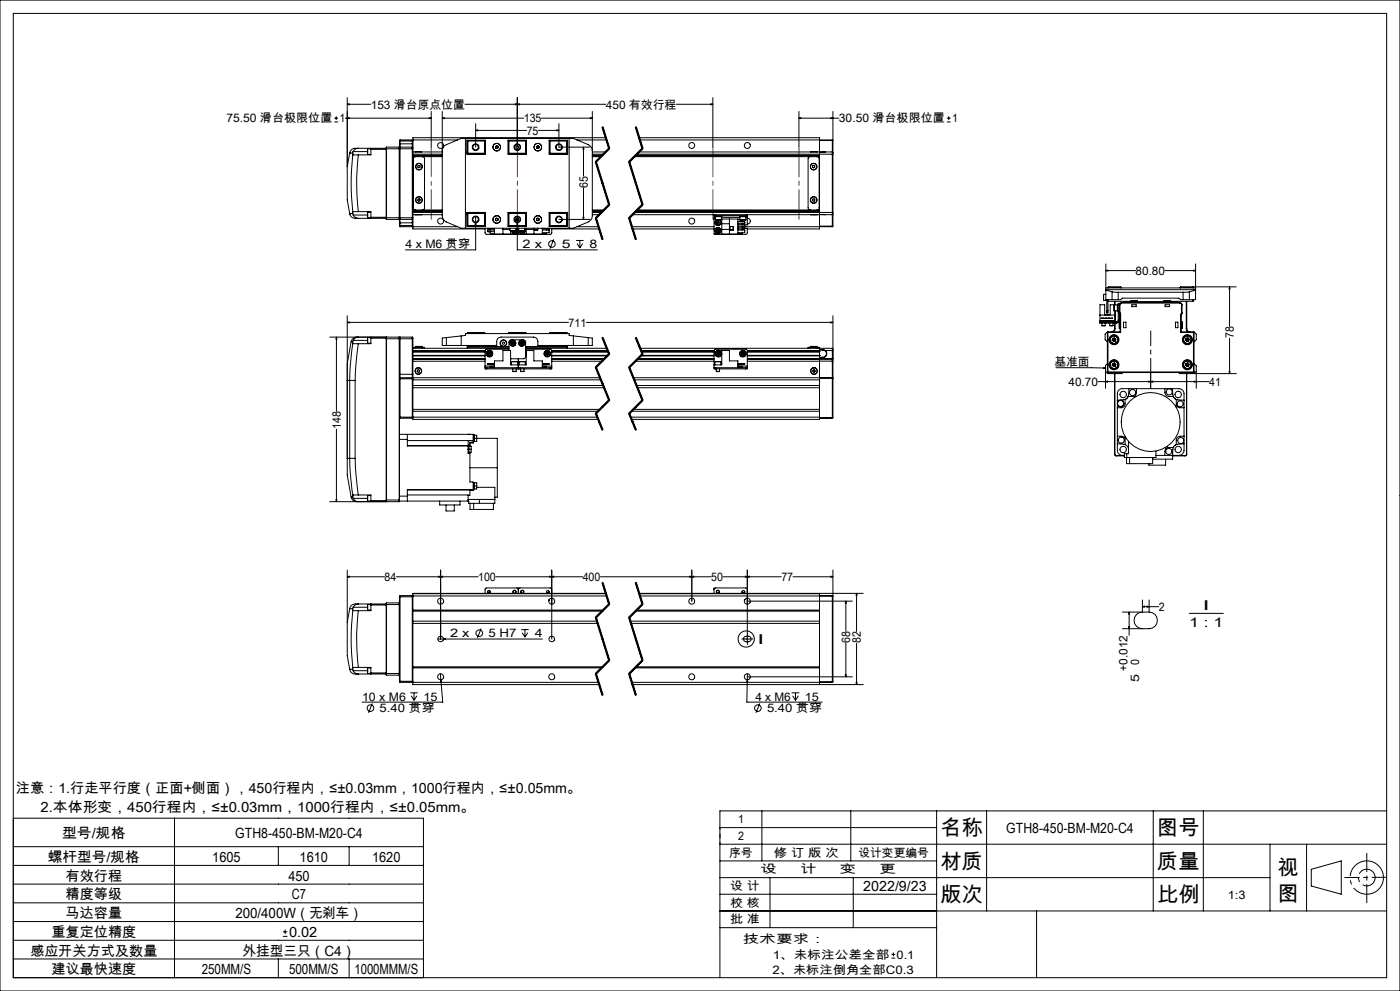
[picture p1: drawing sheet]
<svg xmlns="http://www.w3.org/2000/svg" width="420mm" height="297mm" viewBox="0 0 420 297" stroke-linecap="round" stroke-linejoin="round" font-family="sans-serif">
<g fill="none" stroke="#000" stroke-width=".3">
<path d="M0 0h420v297h-420zM4 4h412v289h-412zM100.3 36.5h1.1M100.3 35.4h1.1M100.9 34.9v1.1M103.6 35.4h25.8M104.2 31.3l.6-.2v.3zM104.2 35.4l.6-.1v.3zM104.2 29.3v20.6M104.2 31.3h7M128.8 35.3l.6 .1-.6 .2zM129.4 33.4v10.7"/>
<path d="M132.7 35.4l.6-.1v.3zM132.7 33.4v31.6l.3 .8 .9 .7 4.5 1.9h33.6l4.5-1.9 .6-.4 .5-.7 .1-.7v-31.3M132.7 35.4h24.4M139.5 31.3h42.2M142.7 39.1l.6-.2v.3zM142.7 37.1v7M142.7 39.1h15.3M154.6 31.1l.6 .2-.6 .1zM155.2 31.3l.6-.2v.3zM155.2 29.3v14.8M161.5 39.1h6.2M162.4 35.4h15.3"/>
<path d="M167.1 38.9l.6 .2-.6 .1zM167.7 37.1v7h9.3M177.1 35.3l.6 .1-.6 .2zM180.6 38.1l2 6.5M180.8 38.1l2 6.4-4 4 4 12.8-4 4 2 6.5M180.9 38l1 3.2M190.6 38.1l2 6.5M190.8 38.1l2 6.4-4 4 4 12.8-4 4 2 6.5M190.9 38l2 6.4M202.9 31.3h11M213.3 31.1l.6 .2-.6 .1zM213.9 29.3v14.8"/>
<path d="M239.7 35.4l.6-.1v.3zM239.7 35.4h12M239.7 33.4v10.7M249.3 35.3l.6 .1-.6 .2zM249.9 33.4v12.3M284.1 36.5h1.1M284.1 35.4h1.1M284.6 34.9v1.1M104.2 49.9v10l.7 4.2M104.9 45.8h.1M104.9 45.8l.9 .1M104.9 45.8l-.7 4.1"/>
<path d="M105.8 46.4a75 75 0 0 0 0 17.1M105.8 46.4h1.7M105.8 45.9v.5M105.9 45.4l-.1 .5M105.9 45.4h4.3M107.5 44.4h-.3a1.84 1.84 0 0 0-2.3 1.4M107.5 46.4a73.4 73.4 0 0 0 0 17M107.5 44.4a1.66 1.66 0 0 0-1.6 1M107.5 44.4h8.4M110.2 45.4l.1 .9M110.3 44.6l-.1 .8M110.3 44.6v1.7"/>
<path d="M110.3 44.6h1M110.3 46.3h1M111.3 44.4v.4M111.3 44.8v1.6h-3.8M111.3 44.8h4.6M115.9 44.8v20.3M115.9 44.6h8M116 44.1l-.1 .7M116 44.1v21.7M116 44.1h3.8M119.8 44.1v21.7M119.8 44.1v.1"/>
<path d="M119.8 44.2v21.5M119.8 43.1v1.1M119.8 42.3h4.1M119.8 43.1h4.1M120 44.1v21.7M120 41.9v2.2M120 44.1h3.7M120 41.9l-.2 1.2M120 41.9h3.7M120 44.1l-.2 .2M123.7 44.1v21.7M123.7 41.9v2.2"/>
<path d="M123.7 44.1l.2 .2M123.7 41.9l.2 .2M123.9 44.3v.3M123.9 44.6v20.7M123.9 47h8.8M123.9 46.6h8.8M123.9 45.5h8.8M123.9 41.9h13.4M123.9 46.2h8.8M124.5 45.5h2M124.7 47l-.5 .1-.2 .4v14.9l.2 .4 .5 .1M125.4 49.7l.3-.1 .3 .2v.4l-.4 .1-.3-.2z"/>
<path d="M125.4 59.7l.4-.2 .2 .3v.4l-.4 .1-.3-.3zM126.7 47l.4 .1 .3 .4v14.9l-.3 .4-.4 .1M132.7 45.2l.1-.8 .8-.9 4.8-2h33.6l4.8 2 .8 .9 .1 .8M139.6 41.5v26.9M140.1 45.5h.1M140.1 42h5.5v4.2h-5.5zM140.2 42.3v3.9M140.2 42.3h5.1M140.4 42.1v4M140.4 42.1h5.2M140.4 42.1l-.2 .2M140.4 46.1h5.2"/>
<path d="M145.3 42.3l.2-.2v4l-.2-.2M145.3 45.9h-5.1l.2 .2M145.3 42.3v3.6M148.7 44.3l.3 .2M148.7 43.9v.4M149 43.7l.4 .2M149 43.7l-.3 .2M149.4 44.3l-.4 .2M149.4 43.9v.4M152.4 42h5.5v4.2h-5.5zM152.4 42.1h5.5M152.4 46.1h5.5"/>
<path d="M152.7 42.3v3.6M152.7 42.3l-.2-.2v4l.2-.2M152.7 42.3h5M152.7 45.9h5M157.7 42.3l.2-.2v4l-.2-.2M157.7 42.3v3.6M161 44.3l.4 .2M161 43.9v.4M161.4 43.7l.3 .2M161.4 43.7l-.4 .2M161.7 44.3l-.3 .2M161.7 43.9v.4"/>
<path d="M164.7 42h5.6v4.2h-5.6zM164.7 42.1h5.3M164.7 46.1h5.3M165 42.3v3.6M165 42.3l-.1-.2v4l.1-.2M165 42.3h5.2M165 45.9h5.2l-.2 .2M170 42.1v4M170 42.1l.2 .2M170.2 42.3v3.9M170.2 45.5h.1M170.7 41.5v26.9"/>
<path d="M173.1 41.9h8.8M175 44.1v8.7M175 56.3v9.5M175 44.1l.2 .6h-.3zM177.7 47h2.6M177.7 46.6h2.9M177.7 45.5h4M177.7 46.2h3.3M177.7 46.6h3M178.6 48.6l4 12.8M178.9 48.4l4 12.9M181.7 41.3h-57.8v3"/>
<path d="M181.9 41.2l1 3.2zM182.6 44.4l-4 4M182.9 44.6l-4 4M188.6 48.6l4 12.8M188.9 48.4l4 12.9M190.3 47h55.6M190.6 46.6h55.3M190.7 46.6h55.2M191.1 46.2h58.6M191.7 45.5h55.2M191.7 41.3h54.2v4.9M191.9 41.9h57.8"/>
<path d="M192.6 44.4l-4 4M192.9 44.6l-4 4M243.1 47l-.5 .1-.2 .4v14.9l.2 .4 .5 .1M243.2 45.5h.1M243.2 45.5h1.9M243.8 49.7l.3-.1 .3 .2v.4l-.3 .1-.4-.2zM243.8 59.7l.4-.1 .3 .3-.2 .4h-.4l-.2-.3zM245.1 47l.5 .1 .1 .4v14.9l-.1 .4-.5 .1M245.2 45.5h.1M245.9 46.2v17.5M245.9 42.1h3.8M246.9 45.6h-1v.6"/>
<path d="M246.9 45.5h.7M246.9 45.5v.1M247.6 45.5l-.7 .1M247.6 45.5h2.1M249.7 46.2h.2M249.7 45.5v.7M249.7 45.5l.2 .2M249.7 41.9l.2 .2h-.2M249.7 41.9v.2M249.7 42.1v3.4M249.7 46.2v17.5M249.9 45.7v.5"/>
<path d="M249.9 46.2v17.5M104.9 64.1a2.16 2.16 0 0 0 2.6 1.3M104.9 64.1h.1M105.8 63.5v.5M105.8 64l.1 .4M105.8 64l-.9 .1M105.9 64.4l.1 .1a1.71 1.71 0 0 0 1.5 .9M105.9 64.4h4.3M107.5 63.4l-1.7 .1M107.5 63.4h3.8v1.7M107.5 65.4h8.4M110.2 64.4l.1 .9"/>
<path d="M110.3 63.6l-.1 .8M110.3 63.6v1.7M110.3 63.6h1M110.3 65.3h1M111.3 65.1v.3M111.3 65.1h4.6M115.9 65.1v.3M115.9 65.4l.1 .4M115.9 65.3h8M116 65.8h3.8M119.8 65.7v1.1M119.8 66.8l.2 1.1"/>
<path d="M119.8 65.7v.1M119.8 67.5h4.1M119.8 65.6l.2 .2M119.8 66.8h4.1M120 65.8v2.1M120 65.8h3.7M120 67.9h3.7M123.7 65.8v2.1M123.9 65.3v.3M123.9 65.6v3h21.6M123.9 62.9h8.8M123.9 63.2h8.8"/>
<path d="M123.9 64.3h8.8M123.9 67.9h13.4M123.9 63.7h8.8M123.9 63.3h8.8M123.9 65.6l-.2 .2M123.9 67.8l-.2 .1M124.5 64.3h2M140.1 64.3h.1M140.1 63.7h5.5v4.2h-5.5zM140.2 63.7v3.9M140.2 67.6h5.1M140.2 67.6l.2 .2"/>
<path d="M140.4 63.8v4M140.4 67.8h5.2M140.4 63.8l-.2 .1h5.1M140.4 63.8h5.2M142.7 66.6l.1 .6h-.3zM142.7 64.9v10h-21.1M145.3 63.9l.2-.1v4l-.2-.2M145.3 63.9v3.7M145.5 68.4v1.4l.4 .4h19.2l.4-.4v-1.4M146.3 68.4v.2h2M146.3 68.9v.5h2M146.3 68.9h2"/>
<path d="M146.3 69v.2M146.5 69.4h.4M147.1 68.6v.3a.41 .41 0 0 0-.4-.3 .41 .41 0 0 0-.4 .3M147.1 69.4v.7h1.2M148.3 68.4v1.8M148.7 66l.3 .1M148.7 65.6v.4M149 65.4l.4 .2M149 65.4l-.3 .2M149.4 66l-.4 .1M149.4 65.6v.4M150.9 68.4v1.8"/>
<path d="M150.9 68.8h2.1M152.4 63.7h5.5v4.2h-5.5zM152.4 67.8h5.5M152.4 63.8h5.5M152.7 63.9v3.7M152.7 67.8v.1M152.7 63.9l-.2-.1v4l.2-.2M152.7 67.6h5M152.7 63.9h5M153 69.1h.1M153 69.1h1.8M153 68.4v.7"/>
<path d="M153.2 69.1v1.1M153.4 67.8v.1M153.9 69.1l.1 .3M154 69.4l.5 .2M154.3 69.1l-.3 .3M154.4 69.1l.1 .5M154.5 69.1l.3 .1M154.8 69.1h-1.8M154.8 68.4v.7M154.8 68.9v.3M154.8 65.9h.3zM154.8 66l.2 .2"/>
<path d="M154.8 69.2l-.3 .4M154.9 66l.1 .1M154.9 68.4a.86 .86 0 0 1-.2 1.4 .86 .86 0 0 1-1.2-.7M155 68.4a.9 .9 0 0 1-.3 1.5 .9 .9 0 0 1-1.2-.8M155.1 65.6h.5M155.1 65.4v.5M155.2 66.6l.1 .6h-.3zM155.2 64.9v10h24M155.3 70.2h-.3M155.5 65.5v.5M155.5 68.4v1.8M155.6 69.1h.1"/>
<path d="M155.6 69.1h1.8M155.6 68.4v.7M155.8 70.2h.2M155.8 69.1l.2 .5M156.2 69.1l.1 .3M156.3 69.4l.4 .2M156.6 69.1l-.3 .3M156.7 69.1v.5M156.8 69.1l.4 .2M157 67.8v.1M157.1 69.1l.1 .2M157.2 69.3l-.5 .3"/>
<path d="M157.4 69.1h-1.8M157.4 68.5a.9 .9 0 0 1-.2 1.3 .9 .9 0 0 1-1.2-.2M157.4 68.6a.86 .86 0 0 1-.2 1.2 .86 .86 0 0 1-1.2-.2M157.4 68.4v.7M157.7 63.9l.2-.1v4.1M157.7 63.9v3.7M157.7 67.8v.1M157.7 67.6l.2 .2M157.9 68.4v1.8M157.9 68.8h2.3M160.2 68.4v1.8M160.3 68.4v.5h1v-.5"/>
<path d="M161 66l.4 .1M161 65.6v.4M161.4 65.4l.3 .2M161.4 65.4l-.4 .2M161.7 66l-.3 .1M161.7 65.6v.4M162.7 68.4v1.8M162.7 68.9h2M164 68.6v.3a.41 .41 0 0 1 .4-.3 .41 .41 0 0 1 .3 .3M164 69.7v.4h-1.3M164.7 69v.2M164.7 63.7h5.6v4.2h-5.6z"/>
<path d="M164.7 68.4v.2h-2M164.7 68.9v.8h-2M164.7 67.8h5.3M164.7 63.8h5.3M165 63.9v3.7M165 63.9l-.1-.1v4l.1-.2M165 67.6h5.2M165.5 68.6h14.2M166.1 71.7l-1.1 2.8M167.7 65.8h9.3M170 63.8v4M170 63.8l.2 .1h-5.2"/>
<path d="M170.2 63.7v3.9M170.2 64.3h.1M170.2 67.6l-.2 .2M172.8 72.1h2.3M173.1 73l.9 1.3M173.1 67.9h6.4M174 72.1v2.2M174.8 73l-.8 1.3M174.9 65.2h.3l-.2 .6zM177.7 62.9h3.5M177.7 63.2h3.2M177.7 64.3h2"/>
<path d="M177.7 63.7h2.7M177.7 63.3h3.1M178.6 65.4l2 6.4M178.9 65.3l2 6.4M182.6 61.2l-4 4M182.9 61.5l-4 4M188.6 65.4l2 6.4M188.9 65.3l2 6.4M189.5 67.9h24.7M189.8 64.3h24.4M189.8 68.6h24.4M190.4 63.7h59.3"/>
<path d="M190.8 63.3h55.1M190.9 63.2h55M191.2 62.9h54.7M192.6 61.2l-4 4M192.9 61.5l-4 4M214.2 64.3h.5M214.2 64.7h.5M214.2 64.7v.5M214.2 65.2v5h9.6l.4-.4v-1.4h-.8M214.2 64.3v.4M214.2 65.6h.4M214.2 65.2h.4"/>
<path d="M214.5 70.2h.2M214.5 64.7v.2h2v-.2M214.6 65.9h.1M214.6 65.9h1.8M214.6 64.9v1M214.7 64.3v.4M214.7 64.3h9M214.7 64.7h9M214.9 66.8l.2 .4M214.9 68.9v.5M214.9 68.9l.5 .2M214.9 65.9a.9 .9 0 0 0-.2 1.4 .9 .9 0 0 0 1.3 0 .9 .9 0 0 0-.2-1.4"/>
<path d="M214.9 69.4l.5 .2M215 65.9a.86 .86 0 0 0-.3 1.4 .86 .86 0 0 0 1.3 0 .86 .86 0 0 0-.3-1.4M215.1 66.3l-.2 .5M215.1 66.3l.3 .4M215.1 67.2h.5M215.3 68.6l-.4 .3M215.3 68.6l.5 .2M215.3 68.6l.1 1M215.4 66.7l-.3 .5M215.4 66.7l.2 .5M215.4 69.1l-.5 .3M215.4 69.1l.4 .2"/>
<path d="M215.6 66.3h-.5M215.6 66.3l.3 .4M215.6 66.3l-.2 .4M215.8 68.8v.5M215.8 68.8l-.4 .3M215.8 69.3l-.4 .3M215.9 66.7l-.3 .5M215.9 66.7l-1 .1M216.4 65.9h-1.7M216.4 65.6h5v4.6M216.4 64.9v1M216.4 65.2h5.6"/>
<path d="M216.5 65.6v4.6M216.5 67.1h2.3M216.5 68.8h2.3M218.8 65.6v4.6M218.9 67.9h1.1v1h-1.1zM219 67.9v1M221.4 66.4h2v.5M221.4 67.2h2v.5h-2M221.4 68.1h2v.5h-2M221.4 68.9h2M221.4 66.9h2M221.4 65.7h.6"/>
<path d="M221.9 64.7v.2h2v-.2M222 65.9h.1M222 65.9h1.8M222 64.9v1M222.6 68.6v.3a.41 .41 0 0 1 .4-.3 .41 .41 0 0 1 .4 .3M222.6 65.9v.5M222.6 67.7v.4M222.6 69.7v.4h-1.2M222.6 67.9h27.1M222.8 66.4h.4M223.4 66.9l-.4 .3-.4-.3v.3M223.4 66.6v.2"/>
<path d="M223.4 69v.2M223.4 68.9v.8h-2M223.4 66.7v.1M223.7 64.3h.5M223.7 64.7h.5M223.7 64.3v.4M223.8 65.9h-1.8M223.8 64.9v1M223.8 65.2h.4M224.2 65.4a.9 .9 0 0 1 .9 .9 .9 .9 0 0 1-.9 .9M224.2 64.7v.5M224.2 64.3v.4"/>
<path d="M224.2 65.2v2.2h-.8M224.2 64.3h22.7M243.2 64.3h.1M243.2 64.4h1.9M245.1 64.4h.1M245.9 63.7v4.9h-21.7M245.9 63.7v.6h1M245.9 67.8h3.8M246.9 64.3h.7M246.9 64.3h.1M247.6 64.3h2.1M249.7 63.7h.2"/>
<path d="M249.7 63.7v.6M249.7 67.8h.2M249.7 67.8v.1M249.7 64.3v3.5M249.9 63.7v.5M249.9 64.2l-.2 .1M249.9 67.8l-.2 .1M249.9 64.2v3.6M331.8 79.1v10.7h1.8M358.7 79.1v10.7h-1.9M104.2 96.6l.6-.1v.3zM104.2 94.6v42.8"/>
<path d="M104.2 96.6h66.4M140.2 99.9h5.3M140.2 99.9v.1M140.4 99.7h4.9l.2 .2M140.4 99.7v.3M140.4 99.7l-.2 .2M145.5 99.9v.1M152.5 99.9h5.4M152.5 99.9l.2-.2h5l.2 .2M152.5 99.9v.1M157.9 99.9v.1M164.9 99.9h5.3"/>
<path d="M164.9 99.9v.1M170 99.7v.3M170 99.7h-5l-.1 .2M170 99.7l.2 .2M170.2 99.9v.1M175.9 96.6h74M249.3 96.5l.6 .1-.6 .2zM249.9 94.6v12.9M330 94.4h4.5M330.1 96.1h4.3v.2h-4.3zM330.4 95.3l.8 .1zM330.4 96.5h-.5v.3h.5"/>
<path d="M330.4 96.5v.3M330.4 96.8h1.4M330.4 96.5h4.6M330.6 97.6h1M330.6 96.8v.8M331 90h.1M331 89.9v.1M331.1 88.2l-.1 1.7M331.1 88.2v1.7M331.1 90h.9M331.1 88.2h.7M331.1 89.9v.1"/>
<path d="M331.6 95.3l.5 .1zM331.6 96.8v.8M331.8 81.1l.6-.1v.2zM331.8 96.8h.9M331.8 96.5v.3M331.8 81.1h8.9M331.8 86.8h26.9M331.8 87l1.8 .5M331.8 86.3h26.9M332 93.1v.7h.4v-.7M332 93.1h.4M332 89.8v3.3"/>
<path d="M332.2 99.6h.2M332.2 99.6v11.9M332.4 86.1v.2M332.4 89.8v3.3M332.4 99.6v11.9M332.4 86.1h4M332.4 90.1l.1 .2M332.4 99.6h3.8M332.4 95.3l.5 .1zM332.5 86h3.7M332.5 86v.3M332.5 89.8v.5"/>
<path d="M332.5 86l-.1 .1M332.5 90.3h6.7M332.7 96.8h2.3M332.7 96.5v.3M332.9 97.6h1M332.9 96.8v.8M333.3 95.3l.5 .1zM333.6 87.5l1.9 .1M333.6 89.8h1.9M333.6 87.5v2.3M333.9 96.8v.8M334.2 91.4v1.8z"/>
<path d="M334.2 93.1v.1M334.2 93.2h1M334.4 98.5a1.02 1.02 0 0 1-1 1M334.4 98.5h.1M334.4 90.3v1M334.4 96.8v1.7M334.5 91.3v.1M334.5 93.2v3.3M334.5 98.5l-.5 1M334.5 90.3v1.1M334.5 96.8v1.7M335 96.5v.3"/>
<path d="M335.2 91.4l-2.1-.1v3h-1.7v-3h-1.4v5.2M335.5 91.3h-.3v2h.3M335.5 96l-.2 .4-.3 .1M335.5 96h.3M335.5 91.4h.3M335.5 87.6v2.2M335.5 91.4v4.6M335.5 89.8h.7l.5-.4h17l.5 .4h.7M335.5 87.6h19.4M335.8 96.5v2M335.8 96.5h.1M335.8 93.8l.1 .2"/>
<path d="M335.8 96a.84 .84 0 0 1-.8 .8M335.8 91.3v-.4h-.3v.5M335.8 91.3h.2M335.8 96.5h.2M335.8 98.5h.2M335.8 91.3v4.7M335.9 94l.1 .5M335.9 93.9l.1 .6M336 96.5h.1M336 93.8v.1M336 93.9l.2 .6M336 93.9h-.1"/>
<path d="M336 93.8h-.2l.1 .1M336 96.5v2M336 91.3v2.5M336 98.4v.1M336 94.5h.2M336 99.5l.2 .1M336 99.5h-3.8l-.7 .7v1.6l.7 .7M336 94.5v5M336.2 86v.3M336.2 94.5v5.1M336.2 86l.2 .1M336.4 86.1v.2"/>
<path d="M336.5 90.7v.1M336.5 90.8l-.5 .5M336.5 90.7l-.5 .2-.2 .4M336.5 90.8h17.4M336.5 90.7h17.4M337 96.6h.8v1.6h-.8zM337.9 90.4h-.7v.3M337.9 90.4h14.6M337.9 90.4v.3M339.2 90.2h2M339.2 90.3l.1 .1M339.2 90.3h2"/>
<path d="M339.2 90.2v.2M339.5 91.3h1.4v.6h-1.4zM341.2 90.3v.1M341.2 90.2v.1M349.2 90.2h2M349.2 90.3l.1 .1M349.2 90.3h2M349.2 90.2v.1M349.5 81.1h9.2M349.5 91.3h1.4v.6h-1.4zM351.2 90.3v.1M351.2 90.2v.2"/>
<path d="M351.2 90.3h6.7M352.5 90.4h.7v.3M352.5 90.4v.3M352.6 96.6h.8v1.6h-.8zM353.9 90.8l.5 .5M353.9 90.7v.1M353.9 90.7l.6 .3 .1 .3M354 86.1h4M354 86.1v.2M354.2 94.5h.2M354.2 86v.3M354.2 94.5v5.1"/>
<path d="M354.2 86l-.2 .1M354.2 99.6h3.8M354.4 98.4v.1M354.4 99.5l-.2 .1M354.4 99.5h3.8l.7 .7v1.6l-.7 .7M354.4 94.5v5M354.4 93.9h.1M354.4 93.9l-.2 .6M354.4 96.5h.1M354.4 93.8v.1M354.4 93.8h.2l-.1 .1M354.4 91.3h.2"/>
<path d="M354.4 96.5v2M354.4 96.5h.2M354.4 98.5h.2M354.4 91.3v2.5M354.5 94l-.1 .5M354.5 93.9l-.1 .6M354.6 96.5v2M354.6 91.3l-.1 2.7M354.9 89.8h1.9M354.9 87.6v2.2M355.9 98.5l.2 .6 .3 .4M355.9 98.5h.1"/>
<path d="M355.9 90.3v8.2M356 98.5a1.09 1.09 0 0 0 1 1M356 90.3v8.2M356.8 87.5l-1.9 .1M356.8 87.5v2.3M357.9 89.8v.5M358 99.6h.2M358 86.1l-.1-.1v.3M358 86.1v.2M358 89.8l-.1 .5M358 99.6v11.9M358.1 81l.6 .1-.6 .1z"/>
<path d="M358.2 99.6v11.9M358.7 87l-1.9 .5M368.9 86l.1 .6h-.3zM368.9 86v11.9M370.9 86h-16.7M98.9 101h20.9M100.9 101l.2 .6h-.3zM100.9 101v22.3M104.9 114h1.6M104.9 114v23.4M105.3 102.4l-1.1 6.6v5h.7M105.3 102.4h.5"/>
<path d="M105.8 102.9l-.7 6.6-.2 4.5M105.8 102.9l1.7 .1M105.8 102.4v.5M106 102l.4-.6 1.1-.4h-.2a1.77 1.77 0 0 0-2 1.4M106 102l-.2 .4M106 102h4.2M106.5 114v23.4M107.5 103l-.7 6.6-.3 4.4M110.3 101.2v1.7M110.3 101.2h1M110.3 102.9h1M111.3 101v.3"/>
<path d="M111.3 101.3v1.7h-3.8M111.3 101.3h4.6M115.9 101v.1M115.9 101.1v49.1M115.9 101.1v.4M115.9 101.5h8M115.9 101.5v48.4M119.8 101v49.4M119.8 101v.1M119.8 101.1v12.2M119.8 113.3v36.6M119.8 113.6h4.1"/>
<path d="M119.8 112.2h4.1M120 101v12.2M120 101h3.7M120 113.2h3.7M120 113.2v12.1M120 113.2l-.2 .1M120 101l-.2 .2M123.7 101v12.2M123.7 101l.2 .5M123.7 113.2v12.1M123.7 113.2l.2 .1M123.9 112.2v1"/>
<path d="M123.9 113.2h56.1M123.9 113.8h56.4M123.9 115.5h57M123.9 116.2h57.3M123.9 113.2v12.5h55.6M123.9 104.4h28.8M123.9 105.4h21.6M123.9 106.6h21.6M123.9 105.5h21.6M123.9 106.5h21.6M123.9 105.1h21.6M123.9 107.5h21.6"/>
<path d="M123.9 107.7h21.6M123.9 105.3h21.6M123.9 108.3h21.6M123.9 101.5v10.7M124.7 103.9h2M124.7 103.9v.5M124.7 104.1h1.9M125.2 110.9l.4-.1 .3 .3-.1 .4h-.4l-.3-.2zM126.7 104.1h-2.7v.3M126.7 104.1h.7v.3M126.7 103.9v.5M133.9 103.5h15.1v-1.1a1.33 1.33 0 0 1 1.4-1.4h9.6a1.33 1.33 0 0 1 1.4 1.4v1.1h15.1"/>
<path d="M133.9 101.2l-1.2 .1v2.2h1.2M133.9 101.2l5.7-.7v-.5h31.1v.5l5.8 .7M133.9 101.2v2.3M138.4 100.7v2.8M140.2 103.5v.9M140.4 103.9l-.2 .1h12.5M140.4 103.9h12.3M140.4 103.5v.4M145.5 110.2v.4h.5M145.5 110.2h.5M145.5 109.7v.5M145.5 109.7h2.8"/>
<path d="M146 110.2h9M146 110.6h9M146 110.2v.4M146.4 106.1l.3 .4M146.5 105.6l-.1 .5M146.5 105.6l.4 .4M146.9 106l-.5 .1M146.9 106l-.2 .5M146.9 106l.3 .4M147 105.5l-.5 .1M147 105.5l.4 .4M147 105.5l-.1 .5"/>
<path d="M147.2 106.4l-.5 .1M147.4 105.9l-.2 .5M147.4 105.9l-.5 .1M148.3 110.2v-2h2.6v-3.1h2.3v4.3h4.7v-4.3h2.3v3.1h2.5v2M148.3 109.8h-1.2v.2h1.2M148.3 109h-2l2 .1M152.7 104.7h-7l-.2 .4v4.6M152.7 105.1v-2.7l.4-.5 3.9-.1 .6 .4v5l-.4 .3h-4M153.4 102.9h.4M153.4 102.9l.2 .4M153.5 108.4h1.8M153.5 108.4v1"/>
<path d="M153.6 102.4l-.2 .5M153.6 102.4l.2 .5M153.6 103.3h.5M153.8 111.3h1.1M153.8 110.6v.7M153.8 102.9l.3 .4M153.8 102.9l-.2 .4M154.1 102.4l.2 .4M154.1 102.4h-.5M154.1 102.4l-.3 .5M154.3 102.8l-.2 .5M154.3 102.8l-.5 .1"/>
<path d="M154.9 110.6v.7M155 110.6h.5M155 110.2h1M155 110.2v.4M155.2 108.4h.1M155.2 108.4h-1.7M155.3 108.4v1M155.5 110.6h.5M155.5 107.5v3.1M155.8 108.4h.2M155.8 108.4v1M156 108.4h1.6"/>
<path d="M156 108.4h-.2M156 110.2h9M156 110.6h9M156 102.9h.5M156 110.2v.4M156 102.9l.3 .4M156.2 111.3h1M156.2 110.6v.7M156.2 102.4l-.2 .5M156.2 102.4l.3 .5M156.3 103.3h.5M156.5 102.9l-.2 .4"/>
<path d="M156.5 102.9l.3 .4M156.7 102.4l.3 .4M156.7 102.4h-.5M156.7 102.4l-.2 .5M157 102.8l-.2 .5M157 102.8l-.5 .1M157.2 110.6v.7M157.6 108.4h.1M157.6 108.4v1M157.7 105.4l.2 .5-.2 .6M157.7 104.7h7.6l.2 .4v4.6M157.7 105.7v.6"/>
<path d="M157.7 105.8v.4M157.7 104.4h24.3M157.7 103.9h12.3M162.7 109.8h1.3v.2h-1.3M162.7 109h2l-2 .1M162.7 109.7h2.8M163.7 105.8l.1 .5M163.7 105.8l.5 .2M163.8 106.3l.4 .2M164.1 105.5l-.4 .3M164.1 105.5l.5 .2M164.1 105.5l.1 .5"/>
<path d="M164.2 106l-.4 .3M164.2 106v.5M164.2 106l.4 .2M164.6 105.7v.5M164.6 105.7l-.4 .3M164.6 106.2l-.4 .3M165 110.2h.5M165 110.2v.4M165.5 110.2v.4h-.5M165.5 109.7v.5M165.5 105.4h17M165.5 106.6h16.8"/>
<path d="M165.5 105.5h17M165.5 106.5h16.9M165.5 105.1h16.8M165.5 107.5h15.9M165.5 107.7h15.7M165.5 105.3h16.9M165.5 106.6h16.7M165.5 108.3h15.1M170 103.9l.2 .1h-12.5M170 103.5v.4M170.2 103.5v.9M172 100.7v2.8"/>
<path d="M176.5 101.2l1.2 .1v2.2h-1.2M176.5 101.2v2.3M178.6 110.2l4 9.8M178.9 110l4 9.9M180.6 101.3l2 4.9M180.8 101.2l2 4.9-4 4 4 9.8-4 4 2 4.9M180.9 101.1l1 2.5M181.9 103.6l1 2.4zM182.6 106l-4 4M182.6 119.8l-4 4M182.9 106.2l-4 4M188.6 110.2l4 9.8"/>
<path d="M188.9 110l4 9.9M190 113.2h59.7M190.3 113.8h55.6M190.6 101.3l2 4.9M190.6 108.3h23.6M190.8 101.2l2 4.9-4 4 4 9.8-4 4 2 4.9M190.9 101.1l2 4.9M190.9 115.5h55M191.2 107.7h23M191.2 116.2h54.7M191.3 107.5h22.9M192 104.4h57.7"/>
<path d="M192.2 106.6h22M192.3 106.6h21.9M192.3 105.1h21.9M192.4 106.5h21.8M192.4 105.3h21.8M192.4 105.4h21.8M192.5 105.5h21.7M192.6 106l-4 4M192.6 119.8l-4 4M192.9 106.2l-4 4M214.2 110.2h.5M214.2 109.4h2.3v-4.3h2.3v3.1h2.6v2"/>
<path d="M214.5 108.4h.1M214.5 108.4v1M214.6 108.4h-.1M214.6 108.4h1.6M214.7 110.2h9M214.7 110.2v.4M214.7 110.6h9M214.9 111.3h1M214.9 110.6v.7M215.1 106.2l.4 .3M215.1 105.7v.5M215.1 105.7l.4 .3"/>
<path d="M215.5 106l-.4 .2M215.5 106v.5M215.5 106l.4 .3M215.6 105.5l-.5 .2M215.6 105.5l.4 .3M215.6 105.5l-.1 .5M215.9 110.6v.7M215.9 106.3l-.4 .2M216 105.8l-.1 .5M216 105.8l-.5 .2M216.2 108.4h.1M216.3 108.4v1"/>
<path d="M221.4 109.8h1.2v.2h-1.2M221.4 109h2l-2 .1M221.4 109.7h2.8M222.4 105.8l.1 .5M222.4 105.8l.4 .2M222.5 106.3l.4 .2M222.8 105.5l-.4 .3M222.8 105.5l.5 .2M222.8 105.5v.5M222.8 106l-.3 .3M222.8 106l.1 .5M222.8 106l.5 .2"/>
<path d="M223.3 105.7v.5M223.3 105.7l-.5 .3M223.3 106.2l-.4 .3M223.7 110.2h.5M223.7 110.2v.4M224.2 105.3l21.7 .1M224.2 109.7v-4.6l-.2-.4h-9.4l-.4 .4v5.5h.5M224.2 110.2v.4h-.5M224.2 109.7v.5M224.2 105.4h21.7M224.2 106.6h21.7M224.2 105.5h21.7"/>
<path d="M224.2 106.5h21.7M224.2 105.1h21.7M224.2 107.5h25.5M242.4 104.4v-.3h3.3v.3M243.1 103.9h2M243.1 103.9v.5M243.1 104.1h1.9M244 110.8l.4 .1 .2 .3-.2 .3h-.4l-.2-.3zM245.1 103.9v.5M245.9 106.6h-21.7M245.9 105.1v2.6M245.9 107.7v.6h-21.7"/>
<path d="M245.9 105.4h.1M245.9 106.6h.1M245.9 107.7v.5M245.9 108.2v17.5h-56.5M245.9 113.3h3.8M245.9 107.2h1M245.9 107.1h1M245.9 108.2h3.8M245.9 104.9h1M246.9 104.8h-1v-.4v.7M246.9 104.9l.6 .2M246.9 104.8l.7 .3"/>
<path d="M246.9 104.8v.1M246.9 107.1v.1M247.5 105.1a1.07 1.07 0 0 1 .4 1.2 1.07 1.07 0 0 1-1 .8M247.6 105.1a1.19 1.19 0 0 1 .4 1.3 1.19 1.19 0 0 1-1.1 .8M247.6 105.1h2.1M247.6 105.1h-.1M249.7 113.2v.1M249.7 113.2l.2 .1h-.2M249.7 104.4v.7M249.7 104.4l.2 .1v.6h-.2M249.7 107.5h.2M249.7 107.5v.2"/>
<path d="M249.7 108.2h.2M249.7 107.7v.5M249.7 105.1v2.4M249.7 108.2v5M249.7 113.3v11.9M249.7 107.7h-25.5M249.9 107.6l-.2 .1M249.9 107.5v.1M249.9 107.6v.6M249.9 108.2v17M316.8 110.2l14.8 .1M329.4 114.4h33.3"/>
<path d="M331 110.2l.6 .1-.6 .2zM331.6 114.4l.6-.2v.3zM331.6 111.3l.7 .7h4.3l.3-.3M332.2 111.5h.2M332.2 111.5l.2 .2M332.2 109l-.6 .5v6.9M332.4 111.5v.2M332.4 111.7h25.6M332.4 111.5h25.6M333.7 109.4l.3 .5M333.7 101.9l.3 .5M333.8 108.9l-.1 .5"/>
<path d="M333.8 108.9l.8 .8M333.8 101.4l-.1 .5M333.8 101.4l.4 .4M334.2 109.3l-.2 .6M334.2 109.3l-.5 .1M334.2 101.8l-.5 .1M334.2 101.8l-.2 .6M334.2 101.8l.4 .4M334.4 112v24.1M334.4 108.8l-.6 .1M334.4 108.8l.4 .4M334.4 108.8l-.2 .5"/>
<path d="M334.4 101.2l.4 .5M334.4 101.2l-.6 .2M334.4 101.2l-.2 .6M334.5 112v24.1M334.6 109.7l-.6 .2M334.6 102.2l-.6 .2M334.8 109.2l-.2 .5M334.8 109.2l-.6 .1M334.8 101.7l-.2 .5M334.8 101.7l-.6 .1M338.5 118.8l-1 .9v1.3a1.21 1.21 0 0 1-1.1 1.2h-1.2M338.5 118.7a2.91 2.91 0 0 1-3.1 1.2h-.2"/>
<path d="M338.5 118.8h1.7l.2 .3M338.7 116.5l-.2 2.3M340.9 116.5v1.4l-.3 .6 .2 .3M344.6 114.2l.6 .2-.6 .1zM345.2 114.4l.6-.2v.3zM345.2 111.9v4.5M349.5 116.5v1.1a1.21 1.21 0 0 0 1.1 1.2h1.4M350.6 116.5h-13.9a1.45 1.45 0 0 0-1.5 1.5v2.8M350.9 116.5h2.8a1.51 1.51 0 0 1 1.5 1.5v13.9M351.7 116.5l.3 2.3M352 118.8l.9 .9M352 118.8l.2 .4"/>
<path d="M352.5 119.5l.4 .2M352.9 119.7v1.8l-.3 .1M352.9 119.7l2.3 .2M353.6 111.7l.3 .3h17M355.6 109.4l.4 .5M355.6 101.9l.4 .5M355.8 108.9l-.2 .5M355.8 108.9l.4 .4M355.8 101.4l-.2 .5M355.8 101.4l.8 .8M356 112v24.1M356.2 109.3l.4 .4"/>
<path d="M356.2 109.3l-.6 .1M356.2 109.3l-.2 .6M356.4 108.8l.4 .4M356.4 108.8l-.6 .1M356.4 108.8l-.2 .5M356.4 101.2l.4 .5M356.4 101.2l-.6 .2M356.4 101.2l-.4 1.2M356.6 109.7l-.6 .2M356.6 102.2l-.6 .2M356.8 109.2l-.2 .5M356.8 109.2l-.6 .1"/>
<path d="M356.8 101.7l-.2 .5M356.8 101.7l-1.2 .2M358 111.5h.2M358 111.5v.2M358.2 111.5l-.2 .2M358.2 109l.7 .6v6.8M358.3 114.2l.6 .2-.6 .1zM358.9 111.3l-.7 .7M368.7 111.4h.3l-.1 .6zM368.9 101.4v10.6M100.9 128.6v21.8M104.2 137.4v4.9l1.1 6.7"/>
<path d="M104.2 137.4h.7M104.9 137.4h1.6M104.9 137.4l.2 4.5 .7 6.6M106.5 137.4l.3 4.4 .7 6.5M119.8 125h4.1M119.8 130.2h2.4M119.8 131.7h2.4M119.8 125.2l.2 .1M120 125.3h3.7M122.2 131.7v2h18.5v1.9h-.3M122.2 130.2v1.5M122.2 130.2h19.8v2.6h-1"/>
<path d="M122.2 133.5h18.2M122.2 132h19.8M123.9 125h55.3M123.9 123.3h55.5M123.9 122.7h56.1M123.9 125.2l-.2 .1M140.4 134.7v1.2h.6M140.4 133.5v1.2M140.4 132h.1M140.4 132v1.5M140.4 130.2h.3M140.4 134.7h1"/>
<path d="M140.4 133.4h.6M140.7 133.7h.7v1M140.7 130.2h.1M141 135.5v.4M141 135.9v8.6h1v2.2M141 133.4v.3M141.4 134.7v.8h-.7M142 131.4h7.2v8.8M142 132.5h-1v.9M142 130.3l.3 .1v2h-.3M142.1 130.3v2.1M142.3 130.5h.7v1.8h-.7"/>
<path d="M178.6 124l2 4.9M178.9 123.9l2 4.9M182.9 120.1l-4 4M188.6 124l2 4.9M188.9 123.9l2 4.9M189.2 125h56.7M189.4 123.3h56.5M190 122.7h55.9M192.9 120.1l-4 4M245.9 125.2h3.8M245.9 125.3h3.8M249.7 125.2v.1"/>
<path d="M249.7 125.2h.2M249.9 125.2l-.2 .1M334.4 136.1l.5 .5M334.4 136.1h.1M334.5 136.1l.4 .4M334.9 136.5h2.4M334.9 136.6h2.4M334.9 136.5v.1M335.2 133l2.3 .2M335.2 130.7h1.3l.7 .4 .3-.2M335.2 121.1v13.9a1.51 1.51 0 0 0 1.5 1.5M337.5 133.2a1.55 1.55 0 0 1 1.1 1.5"/>
<path d="M337.8 131.3l-.3 .2v1.7M338 137.1v1.9h7.8v-1.9M338 136v1.1M338.6 132.3v3.7h-1.3v1.1h9.5v-1.9M338.9 137.1v1.9M346.8 136.5h8.7M349.6 134.1l.2 .4-.3 .6v1.4M349.7 137.6v1.8h-5v-.4M350.1 133.9l.1 .2h1.8M351.8 136.6h3.7M351.8 135.4v2.2h-6M352 134.1l-.3 2.4"/>
<path d="M352.1 133.8l-.1 .4M352.8 122.1l.4-.3 .6 .4h1.4M352.9 133.2l-.9 .9M352.9 133.2l-.4 .2M355.2 130.7h-1.2a1.14 1.14 0 0 0-1.1 1.2v1.3M355.2 133l-2.3 .2M355.2 132.2v2.8a1.57 1.57 0 0 1-1.5 1.5M355.5 136.5v.1M356 136.1l-.5 .4M356 136.1h.1M356 136.1l-.5 .5M98.9 150.4h20.9"/>
<path d="M100.8 149.8h.3l-.2 .6zM105.3 149a1.77 1.77 0 0 0 2.2 1.4l-1.1-.4-.4-.6M105.8 148.5v.4M105.8 148.9l.2 .5M105.8 148.9l-.5 .1M106 149.4h4.2M107.5 148.3l-1.7 .2M107.5 148.3h3.8v1.7M110.3 148.5v1.7M110.3 148.5h1M110.3 150.2h1M111.3 150v.4"/>
<path d="M111.3 150h4.6M115.9 150.2v.2M115.9 149.9v.3M115.9 149.9h3.9M119.8 149.9v.5M119.8 148.7h2.4M122.2 148.7v1.5M122.2 148.3l18.2 .1M131.9 150.2v1.1h6.1v-1.1M133.8 151.3v1.8h2.5v-1.8M140.4 150.2h.2M140.4 148.4v1.8"/>
<path d="M140.4 149.7h8M141 140.2h8.2M141 150.8v1.9h7v-1.9M142 146.7l-19.8 .2M142 144.6h.3v2h-.3M142 147h-1v1.4h-.6M142 146.7h-19.8v2M142 145.6h1M142.1 150.8v1.9M142.1 144.6v2M142.3 144.7h.7v.9M143 145.6v.9h-.7"/>
<path d="M143 146h5.4v4.8h-7.8v-.6h-20.8M143.8 149.7v1.1M149.2 140.2v8.8h-.8M104.2 172.9l.6-.2v.3zM104.2 170.8v15.7M104.2 172.9h11.2M118.9 172.9h24.5M119.8 178.9h4.1M120 178.5l-.2 .2v2.1M120 178.5v26M120 178.5h3.7M123.7 178.5v26"/>
<path d="M123.7 178.5l.2 .2M123.9 178.6h58.1M123.9 177.9h57.9M131.6 172.7l.6 .2-.6 .1zM132.2 170.8v20.7M132.2 172.9l.6-.2v.3zM146.3 177.3v.2M146.3 177.5h.8M146.5 177h.4M147.1 177.3v.2M154.2 177.8a.5 .5 0 0 1-.3-.7 .5 .5 0 0 1 .8 0 .5 .5 0 0 1-.2 .7M155.3 176.3h.5"/>
<path d="M155.5 176.3v1.5M156.5 177.8a.5 .5 0 0 1-.2-.7 .5 .5 0 0 1 .8 0 .5 .5 0 0 1-.2 .7M164 177.3v.2M164 177.5h.7M164.7 179.8l-.1 .2M164.7 177.3v.2M164.9 172.7l.6 .2-.6 .1zM165.5 176.7l-.4-.5h-9.2l-.4 .5-.4-.5h-9.2l-.4 .4v1.2M165.5 172.9l.6-.2v.3zM165.5 170.8v20.7M174.8 172.9h-26.1M180.1 172.9h33.3"/>
<path d="M180.6 174.7l2 6.4M180.8 174.6l2 6.5-4 4 4 12.8-4 4 2 6.4M180.9 174.6l1 3.2M181.7 177.8h-57.8v27.4h55.8M181.9 177.8l1 3.2zM190.6 174.7l2 6.4M190.8 174.6l2 6.5-4 4 4 12.8-4 4 2 6.4M190.9 174.6l2 6.4M191.7 177.8h67.3M191.8 177.9h54.1M191.9 178.6h54M206.9 172.7l.6 .2-.6 .1z"/>
<path d="M207.5 172.9l.6-.2v.3zM207.5 170.8v9.4M214.2 176.7l.4-.5h9.2l.4 .5M214.5 176.3h-.3v1.5M215.2 177.8a.5 .5 0 0 1-.2-.7 .5 .5 0 0 1 .8 0 .5 .5 0 0 1-.3 .7M222.6 177.3v.2M222.6 177.5h.8M223.4 179.8l-.1 .2M223.4 177.3v.2M223.6 172.7l.6 .2-.6 .1zM224.2 172.9l.6-.2v.3zM224.2 170.8v19"/>
<path d="M234.4 172.9h-17.5M237.9 172.9h12M245.9 177.8v27.4M245.9 178.7h3.8M245.9 178.5h3.8M249.3 172.7l.6 .2-.6 .1zM249.7 178.5l.2 .1-.2 .1M249.7 178.5v.2M249.7 178.7v25.6M249.9 170.8v33.5M257 177.8l.1 .6h-.3zM257 177.8v11.5"/>
<path d="M342.7 179.8v3.6a2.49 2.49 0 0 0-2.5 2.5 2.49 2.49 0 0 0 2.5 2.5M344.7 179.8v3.6M104.2 186.5v10l.7 4.1M104.9 182.4h.1M104.9 182.4l.9 .1M104.9 182.4l-.7 4.1M105.8 182.9l1.7 .1M105.8 182.9a75 75 0 0 0 0 17.2M105.8 182.5v.4M105.9 182l-.1 .5M105.9 182h4.3M107.5 181h-.3a1.92 1.92 0 0 0-2.3 1.4"/>
<path d="M107.5 183a73.4 73.4 0 0 0 0 17M107.5 181a1.76 1.76 0 0 0-1.6 1M107.5 181h8.4M110.2 182l.1 .8M110.3 181.2l-.1 .8M110.3 181.2v1.6M110.3 182.8h1M110.3 181.2h1M111.3 181v.3M111.3 181.3v1.7h-3.8M111.3 181.3h4.6M115.9 181.3v20.4"/>
<path d="M115.9 181.2h3.9M116 180.7l-.1 .6M116 180.7v21.6M116 180.7h3.8M119.8 180.7v21.6M119.8 180.7v.1M119.8 180.8v.4M119.8 181.2v20.7M123.9 186.8h.1M123.9 199.8h56.9M123.9 182.8h57.1M123.9 183.2h56.8"/>
<path d="M123.9 186.8h55.4M131.3 191.5h31.4M133 191.5l.6-.2v.4zM144.4 188.3l-1.2 2.9M156.4 188.7h2.2M156.6 189.6l.9 1.4M157.5 188.7v2.3M158.3 189.6l-.8 1.4M178.6 185.1l4 12.9M178.9 185l4 12.9M179.1 186.2h-55.2M182.6 180.9l-4 4"/>
<path d="M182.6 197.8l-4 4M182.9 181.2l-4 4M182.9 198l-4 4M188.6 185.1l4 12.9M188.9 185l4 12.9M189.1 186.2h56.8M189.3 186.8h56.6M190.6 183.2h55.3M190.8 199.8h55.1M191 182.8h54.9M192.6 180.9l-4 4M192.6 197.8l-4 4"/>
<path d="M192.9 181.2l-4 4M192.9 198l-4 4M223.3 190.9l1.2-.2a.83 .83 0 0 1 .9 .8 .83 .83 0 0 1-.9 .8 1.22 1.22 0 0 1-1.4-.5zM223.3 191.5h1.7M224.2 190.7v1.6M224.2 180.2h31.5M253.8 180.2l.1 .6h-.3zM253.8 180.2v9.1M253.8 192.8v10M257 192.8v12.4M336.7 183.4h8M338.6 187.8h.3l-.2 .6z"/>
<path d="M338.7 183.4l.2 .6h-.3zM338.7 183.4v7M342.7 181.8l.6-.2v.4zM342.7 181.8h4.9M344.1 181.6l.6 .2-.6 .2zM344.7 183.4a2.49 2.49 0 0 1 2.5 2.5 2.49 2.49 0 0 1-2.5 2.5h-8M356.8 183.8h10.2M104.9 200.6a1.99 1.99 0 0 0 2.6 1.4M104.9 200.6h.1M105.8 200.1v.4M105.8 200.5l.1 .5M105.8 200.5l-.9 .1"/>
<path d="M105.9 201l.6 .7 1 .3M105.9 201h4.3M107.5 200l-1.7 .1M107.5 200h3.8v1.7M107.5 202h8.4M110.2 201l.1 .9M110.3 200.2l-.1 .8M110.3 200.2v1.7M110.3 200.2h1M110.3 201.9h1M111.3 201.7v.3M111.3 201.7h4.6"/>
<path d="M111.7 210.8l-1.1 2.8M115.9 201.7l.1 .6M115.9 201.9h3.9M116 202.3h3.8M119.8 201.9v.3M119.8 202.2v2.1l.2 .2M119.8 202.2v.1M119.8 204.1h4.1M120 204.5h3.7M123.1 207.6h2.2M123.4 208.5l.8 1.4M123.9 204.5h55.6"/>
<path d="M123.9 200.2h56.6M123.9 204.3l-.2 .2M124.2 207.6v2.3M125.1 208.5l-.9 1.4M132.1 201.9l.2 1.8M132.3 203.7l.2 .6-.3 .1zM132.3 203.7l.5 6.7h-24.2M178.6 202l2 6.4M178.9 201.9l2 6.4M188.6 202l2 6.4M188.9 201.9l2 6.4M189.5 204.5h60.2"/>
<path d="M189.8 205.2h69.2M190.5 200.2h55.4M224.2 203.7l.1 .6h-.3zM224.2 202.8h31.5M224.2 201.9l-.2 8.5h22.7M227.9 210.8l-1.1 2.8M237.5 207.6h2.3M237.8 208.5l.9 1.4M238.7 207.6v2.3M239.5 208.5l-.8 1.4M245.9 204.3h3.8M249.7 204.3v.2"/>
<path d="M249.7 204.3h.2M249.9 204.3l-.2 .2M253.6 202.2h.3l-.1 .6zM256.8 204.6h.3l-.1 .6zM4 245.2h123v47.8M4 253.7h123M4 259.4h123M52.4 245.2v47.8M83.5 253.7v5.7M104.7 253.7v5.7M216 253h200M216 248h65"/>
<path d="M216 258h65M228.6 243v15M255.2 243v15M281 243v50M296 243v30M346 243v30M361 243v30M381 253v20M392 253v20M416 243h-200v50M4 265h123M4 270.6h123"/>
<path d="M4 276.2h123M84.9 279.3h1.3M85.5 278.6v1.3M216 278h65M216 273h200M216 263h165M216 268h65M231 263v15M256 263v15M311 273v20M393.4 260.5l9-2.5v10l-9-2.5zM4 281.8h123"/>
<path d="M4 287.4h123M83.5 287.4v5.6M84.9 280.6h1.3M104.7 287.4v5.6M267.4 287.2h1.2M267.4 286h1.2M268 285.5v1.1"/>
<circle cx="125.7" cy="59.9" r=".96"/>
<circle cx="125.7" cy="49.9" r=".95"/>
<circle cx="125.7" cy="50" r="1"/>
<circle cx="125.7" cy="59.9" r="1"/>
<circle cx="132.2" cy="43.6" r=".9"/>
<circle cx="142.7" cy="44.1" r=".82"/>
<circle cx="142.7" cy="44.1" r="1.01"/>
<circle cx="149" cy="44.1" r="1.12"/>
<circle cx="149" cy="44.1" r="1.16"/>
<circle cx="155.2" cy="44.1" r=".84"/>
<circle cx="155.2" cy="44.1" r=".42"/>
<circle cx="155.2" cy="44.1" r="1"/>
<circle cx="161.3" cy="44.1" r="1.12"/>
<circle cx="161.3" cy="44.1" r="1.16"/>
<circle cx="167.7" cy="44.1" r="1.01"/>
<circle cx="167.7" cy="44.1" r=".82"/>
<circle cx="207.5" cy="43.6" r=".89"/>
<circle cx="224.2" cy="43.6" r=".9"/>
<circle cx="244.1" cy="49.9" r=".94"/>
<circle cx="244.1" cy="59.9" r="1"/>
<circle cx="244.1" cy="59.9" r=".96"/>
<circle cx="244.1" cy="49.9" r="1"/>
<circle cx="132.2" cy="66.3" r=".91"/>
<circle cx="142.7" cy="65.8" r=".82"/>
<circle cx="142.7" cy="65.8" r="1.01"/>
<circle cx="149" cy="65.8" r="1.12"/>
<circle cx="149" cy="65.8" r="1.14"/>
<circle cx="155.2" cy="65.8" r=".84"/>
<circle cx="155.2" cy="65.8" r=".42"/>
<circle cx="155.2" cy="65.8" r="1"/>
<circle cx="161.3" cy="65.8" r="1.14"/>
<circle cx="161.3" cy="65.7" r="1.12"/>
<circle cx="165.6" cy="73.1" r=".98"/>
<circle cx="167.7" cy="65.8" r="1.01"/>
<circle cx="167.7" cy="65.8" r=".82"/>
<circle cx="207.5" cy="66.3" r=".9"/>
<circle cx="215.3" cy="69.1" r=".9"/>
<circle cx="215.4" cy="69.1" r=".86"/>
<circle cx="125.5" cy="111.2" r=".96"/>
<circle cx="125.5" cy="111.2" r="1"/>
<circle cx="146.8" cy="106" r=".99"/>
<circle cx="146.8" cy="106" r=".87"/>
<circle cx="146.9" cy="106" r=".9"/>
<circle cx="151" cy="102.8" r=".34"/>
<circle cx="151" cy="102.8" r=".91"/>
<circle cx="151" cy="102.9" r="1"/>
<circle cx="153.9" cy="102.9" r=".87"/>
<circle cx="153.9" cy="102.9" r=".9"/>
<circle cx="156.5" cy="102.8" r=".9"/>
<circle cx="156.5" cy="102.9" r=".87"/>
<circle cx="164.2" cy="106" r=".99"/>
<circle cx="164.2" cy="106" r=".87"/>
<circle cx="164.2" cy="106" r=".91"/>
<circle cx="215.5" cy="106" r="1.01"/>
<circle cx="215.5" cy="106" r=".87"/>
<circle cx="215.5" cy="106" r=".91"/>
<circle cx="222.8" cy="106" r=".99"/>
<circle cx="222.8" cy="106" r=".87"/>
<circle cx="222.9" cy="106" r=".91"/>
<circle cx="244.2" cy="111.2" r=".96"/>
<circle cx="244.2" cy="111.2" r="1"/>
<circle cx="334.2" cy="109.3" r="1.32"/>
<circle cx="334.2" cy="109.3" r="1.5"/>
<circle cx="334.2" cy="101.8" r="1.5"/>
<circle cx="334.2" cy="109.3" r="1.14"/>
<circle cx="334.2" cy="109.3" r="1.18"/>
<circle cx="334.2" cy="101.8" r="1.33"/>
<circle cx="334.2" cy="101.8" r="1.17"/>
<circle cx="334.2" cy="101.8" r="1.13"/>
<circle cx="337" cy="118.2" r=".97"/>
<circle cx="339.8" cy="117.7" r=".92"/>
<circle cx="350.8" cy="117.4" r=".92"/>
<circle cx="353.5" cy="118.2" r=".97"/>
<circle cx="356.2" cy="109.3" r="1.33"/>
<circle cx="356.2" cy="101.8" r="1.17"/>
<circle cx="356.2" cy="109.3" r="1.13"/>
<circle cx="356.2" cy="101.8" r="1.34"/>
<circle cx="356.2" cy="101.8" r="1.12"/>
<circle cx="356.2" cy="109.3" r="1.5"/>
<circle cx="356.2" cy="101.8" r="1.5"/>
<circle cx="336.2" cy="120.9" r=".92"/>
<circle cx="336.2" cy="120.9" r=".98"/>
<circle cx="336.4" cy="131.9" r=".92"/>
<circle cx="337" cy="134.7" r=".96"/>
<circle cx="345.2" cy="126.5" r="8.8"/>
<circle cx="350.6" cy="135.3" r=".91"/>
<circle cx="353.5" cy="134.7" r=".96"/>
<circle cx="354" cy="121" r=".91"/>
<circle cx="354.2" cy="132" r=".92"/>
<circle cx="146.7" cy="177.4" r=".42"/>
<circle cx="154.4" cy="177.4" r=".39"/>
<circle cx="156.7" cy="177.4" r=".39"/>
<circle cx="164.4" cy="177.4" r=".42"/>
<circle cx="215.4" cy="177.4" r=".4"/>
<circle cx="223" cy="177.4" r=".42"/>
<circle cx="132.2" cy="191.5" r=".84"/>
<circle cx="132.2" cy="180.2" r=".91"/>
<circle cx="143.8" cy="189.8" r=".99"/>
<circle cx="165.5" cy="191.5" r=".84"/>
<circle cx="165.5" cy="180.2" r=".91"/>
<circle cx="207.5" cy="180.2" r=".9"/>
<circle cx="223.9" cy="191.5" r="2.42"/>
<circle cx="224.2" cy="180.2" r=".91"/>
<circle cx="111.1" cy="212.2" r=".98"/>
<circle cx="132.2" cy="202.8" r=".91"/>
<circle cx="165.5" cy="202.8" r=".91"/>
<circle cx="207.5" cy="202.8" r=".9"/>
<circle cx="224.2" cy="202.8" r=".91"/>
<circle cx="227.4" cy="212.2" r=".99"/>
</g>
<path d="M412.4 262.3a2.5 2.5 0 0 0-4.1-1.1 2.5 2.5 0 0 0 1 4.2 2.5 2.5 0 0 0 3.2-2.9l-.1-.2" fill="none" stroke="#000" stroke-width=".3" stroke-dasharray="30.5 1.3 1.3 1.3" stroke-dashoffset="24.5" stroke-linecap="butt"/>
<path d="M414.8 261.5a5 5 0 0 0-8.3-2 5 5 0 0 0 2.2 8.3 5 5 0 0 0 6.2-6l-.1-.3" fill="none" stroke="#000" stroke-width=".3" stroke-dasharray="30.5 1.3 1.3 1.3" stroke-dashoffset="16.7" stroke-linecap="butt"/>
<g fill="none" stroke="#000" stroke-width=".3" stroke-dasharray="6.3 1.3 1.3 1.3 5.1">
<path d="M180.8 38.1l2 6.4M190.8 38.1l2 6.4M182.8 44.5l-4 4M192.8 44.5l-4 4M178.8 65.3l2 6.5M182.8 61.3l-4 4M188.8 65.3l2 6.5M192.8 61.3l-4 4M180.8 101.2l2 4.9M182.8 106.1l-4 4M182.8 119.9l-4 4M190.8 101.2l2 4.9"/>
<path d="M192.8 106.1l-4 4M192.8 119.9l-4 4M178.8 123.9l2 4.9M188.8 123.9l2 4.9M180.8 174.6l2 6.5M190.8 174.6l2 6.5M182.8 181.1l-4 4M182.8 197.9l-4 4M192.8 181.1l-4 4M192.8 197.9l-4 4M178.8 201.9l2 6.4M188.8 201.9l2 6.4"/>
</g>
<path d="M178.8 48.5l4 12.8M188.8 48.5l4 12.8M178.8 185.1l4 12.8M188.8 185.1l4 12.8" fill="none" stroke="#000" stroke-width=".3" stroke-dasharray="6.3 1.3 1.3 1.3 5.1" stroke-dashoffset="4.1"/>
<path d="M178.8 110.1l4 9.8M188.8 110.1l4 9.8" fill="none" stroke="#000" stroke-width=".3" stroke-dasharray="6.3 1.3 1.3 1.3 5.1" stroke-dashoffset="5.5"/>
<path d="M345.2 111.8v-12.6M403.4 263l12.6-.1" fill="none" stroke="#000" stroke-width=".3" stroke-dasharray="30.5 1.3 1.3 1.3" stroke-dashoffset="26.1"/>
<path d="M223.4 191.5h-.9M224.2 192.3v.9M224.2 190.7v-.9M225 191.5h.9" fill="none" stroke="#000" stroke-width=".3" stroke-dasharray="30.5 1.3 1.3 1.3"/>
<path d="M410 255.7v14.9" fill="none" stroke="#000" stroke-width=".3" stroke-dasharray="30.5 1.3 1.3 1.3" stroke-dashoffset="25"/>
<path d="M216 248v5" fill="none" stroke="#000" stroke-width=".3" stroke-dasharray="30.5 1.3 1.3 1.3" stroke-dashoffset="29.9"/>
<path d="M129.4 65.8v-21.7M155.2 65.8v-21.7M213.9 65.8v-21.7M239.7 65.8v-21.7" fill="none" stroke="#f00" stroke-width=".3" stroke-dasharray="30.5 1.3 1.3 1.3" stroke-dashoffset="21.6"/>
<g fill="#000">
<path d="M331 110.2l.6 .1-.6 .2z"/>
<path d="M154.6 31.1l.6 .2-.6 .1zM104.2 31.3l.6-.2v.3zM249.3 35.3l.6 .1-.6 .2zM239.7 35.4l.6-.1v.3zM213.3 31.1l.6 .2-.6 .1zM155.2 31.3l.6-.2v.3zM249.3 172.7l.6 .2-.6 .1zM224.2 172.9l.6-.2v.3zM344.1 181.6l.6 .2-.6 .2zM342.7 181.8l.6-.2v.4z"/>
<path d="M175 44.1l.2 .6h-.3zM174.9 65.2h.3l-.2 .6z"/>
<path d="M104.2 96.6l.6-.1v.3zM249.3 96.5l.6 .1-.6 .2zM142.7 39.1l.6-.2v.3zM167.1 38.9l.6 .2-.6 .1zM132.7 35.4l.6-.1v.3zM177.1 35.3l.6 .1-.6 .2zM142.7 66.6l-.2 .6h.3zM155.2 66.6l-.2 .6h.3zM104.2 35.4l.6-.1v.3zM128.8 35.3l.6 .1-.6 .2zM132.3 203.7l-.1 .7 .3-.1zM224.2 203.7l-.2 .6h.3zM133 191.5l.6 .2v-.4zM104.2 172.9l.6-.2v.3zM131.6 172.7l.6 .2-.6 .1z"/>
<path d="M331.8 81.1l.6-.1v.2zM358.1 81l.6 .1-.6 .1z"/>
<path d="M100.9 101l.2 .6h-.3zM100.8 149.8h.3l-.2 .6z"/>
<path d="M345.2 114.4l.6-.2v.3zM358.3 114.2l.6 .2-.6 .1z"/>
<path d="M344.6 114.2l.6 .2-.6 .1zM331.6 114.4l.6-.2v.3z"/>
<path d="M368.7 111.4h.3l-.1 .6zM368.9 86l.1 .6h-.3z"/>
<path d="M132.2 172.9l.6-.2v.3zM164.9 172.7l.6 .2-.6 .1z"/>
<path d="M165.5 172.9l.6-.2v.3zM206.9 172.7l.6 .2-.6 .1z"/>
<path d="M207.5 172.9l.6-.2v.3zM223.6 172.7l.6 .2-.6 .1z"/>
<path d="M257 177.8l.1 .6h-.3zM256.8 204.6h.3l-.1 .6z"/>
<path d="M253.8 180.2l.1 .6h-.3zM253.6 202.2h.3l-.1 .6zM338.7 183.4l.2 .6h-.3zM338.6 187.8h.3l-.2 .6z"/>
</g>
<g font-size="6.3">
<text x="282.1" y="250.3">名称</text>
<text x="347.1" y="250.3">图号</text>
<text x="282.1" y="260.3">材质</text>
<text x="347.1" y="260.3">质量</text>
<text x="383.3" y="262.1">视</text>
<text x="383.3" y="269.9">图</text>
<text x="282.1" y="270.3">版次</text>
<text x="347.1" y="270.3">比例</text>
</g>
<g font-size="4.2">
<text x="4.8" y="237.6">注意：1.行走平行度（正面+侧面），450行程内，≤±0.03mm，1000行程内，≤±0.05mm。</text>
<text x="12.2" y="243.3">2.本体形变，450行程内，≤±0.03mm，1000行程内，≤±0.05mm。</text>
<text x="18.6" y="251.3">型号/规格</text>
<text x="70.6" y="251.3">GTH8-450-BM-M20-C4</text>
<text x="301.9" y="249.5">GTH8-450-BM-M20-C4</text>
<text x="14.4" y="258.3">螺杆型号/规格</text>
<text x="19.7" y="263.9">有效行程</text>
<text x="63.7" y="258.3">1605</text>
<text x="86.5" y="263.9">450</text>
<text x="89.9" y="258.3">1610</text>
<text x="111.7" y="258.3">1620</text>
<text x="19.7" y="269.5">精度等级</text>
<text x="87.6" y="269.5">C7</text>
<text x="259" y="267">2022/9/23</text>
<text x="19.7" y="275.2">马达容量</text>
<text x="70.6" y="275.2">200/400W（无刹车）</text>
<text x="15.4" y="280.8">重复定位精度</text>
<text x="86.7" y="280.8">0.02</text>
<text x="9.1" y="286.4">感应开关方式及数量</text>
<text x="72.7" y="286.4">外挂型三只（C4）</text>
<text x="15.5" y="292">建议最快速度</text>
<text x="60.5" y="292">250MM/S</text>
<text x="86.7" y="292">500MM/S</text>
<text x="106.4" y="292">1000MMM/S</text>
</g>
<g font-size="4.1">
<text x="360.9" y="182.7">I</text>
<text x="356.8" y="187.9">1 : 1</text>
<text x="227.3" y="193">I</text>
</g>
<g font-size="3.5">
<text x="111.2" y="32.5">153 滑台原点位置</text>
<text x="181.7" y="32.5">450 有效行程</text>
<text x="67.9" y="36.7">75.50 滑台极限位置 1</text>
<text x="157.1" y="36.7">135</text>
<text x="158" y="40.3">75</text>
<text x="251.7" y="36.7">30.50 滑台极限位置 1</text>
<text x="176.3" y="56.3" transform="rotate(-90 176.3 56.3)">65</text>
<text x="121.7" y="74.4">4 x M6 贯穿</text>
<text x="156.8" y="74.4">2 x</text>
<text x="168.5" y="74.4">5</text>
<text x="176.9" y="74.4">8</text>
<text x="340.7" y="82.4">80.80</text>
<text x="170.6" y="97.9">711</text>
<text x="370.2" y="101.4" transform="rotate(-90 370.2 101.4)">78</text>
<text x="316.3" y="109.6">基准面</text>
<text x="320.6" y="115.6">40.70</text>
<text x="362.7" y="115.6">41</text>
<text x="102.2" y="128.6" transform="rotate(-90 102.2 128.6)">148</text>
<text x="115.4" y="174.1">84</text>
<text x="143.5" y="174.1">100</text>
<text x="174.8" y="174.1">400</text>
<text x="213.4" y="174.1">50</text>
<text x="234.4" y="174.1">77</text>
<text x="347.7" y="183.1">2</text>
<text x="135" y="191">2 x</text>
<text x="146.5" y="191">5 H7</text>
<text x="160.4" y="191">4</text>
<text x="255" y="192.8" transform="rotate(-90 255 192.8)">68</text>
<text x="258.3" y="192.8" transform="rotate(-90 258.3 192.8)">82</text>
<text x="338.3" y="201" transform="rotate(-90 338.3 201)">+0.012</text>
<text x="341.8" y="199.2" transform="rotate(-90 341.8 199.2)">0</text>
<text x="108.6" y="209.9">10 x M6</text>
<text x="127" y="209.9">15</text>
<text x="226.6" y="209.9">4 x M6</text>
<text x="241.5" y="209.9">15</text>
<text x="341.8" y="204.5" transform="rotate(-90 341.8 204.5)">5</text>
<text x="113.9" y="213.5">5.40 贯穿</text>
<text x="230.1" y="213.5">5.40 贯穿</text>
<text x="221.4" y="246.8">1</text>
<text x="221.4" y="251.8">2</text>
<text x="218.8" y="256.8">序号</text>
<text x="232.2" y="256.8">修 订 版 次</text>
<text x="257.5" y="256.8">设计变更编号</text>
<text x="228.2" y="261.8">设</text>
<text x="240.1" y="261.8">计</text>
<text x="252" y="261.8">变</text>
<text x="263.9" y="261.8">更</text>
<text x="219.1" y="266.7">设 计</text>
<text x="368.3" y="269.3">1:3</text>
<text x="219.1" y="271.7">校 核</text>
<text x="219.1" y="276.7">批 准</text>
<text x="222.9" y="282.7">技术要求：</text>
<text x="231.8" y="287.3">1、未标注公差全部 0.1</text>
<text x="231.7" y="291.8">2、未标注倒角全部C0.3</text>
</g>
</svg>
